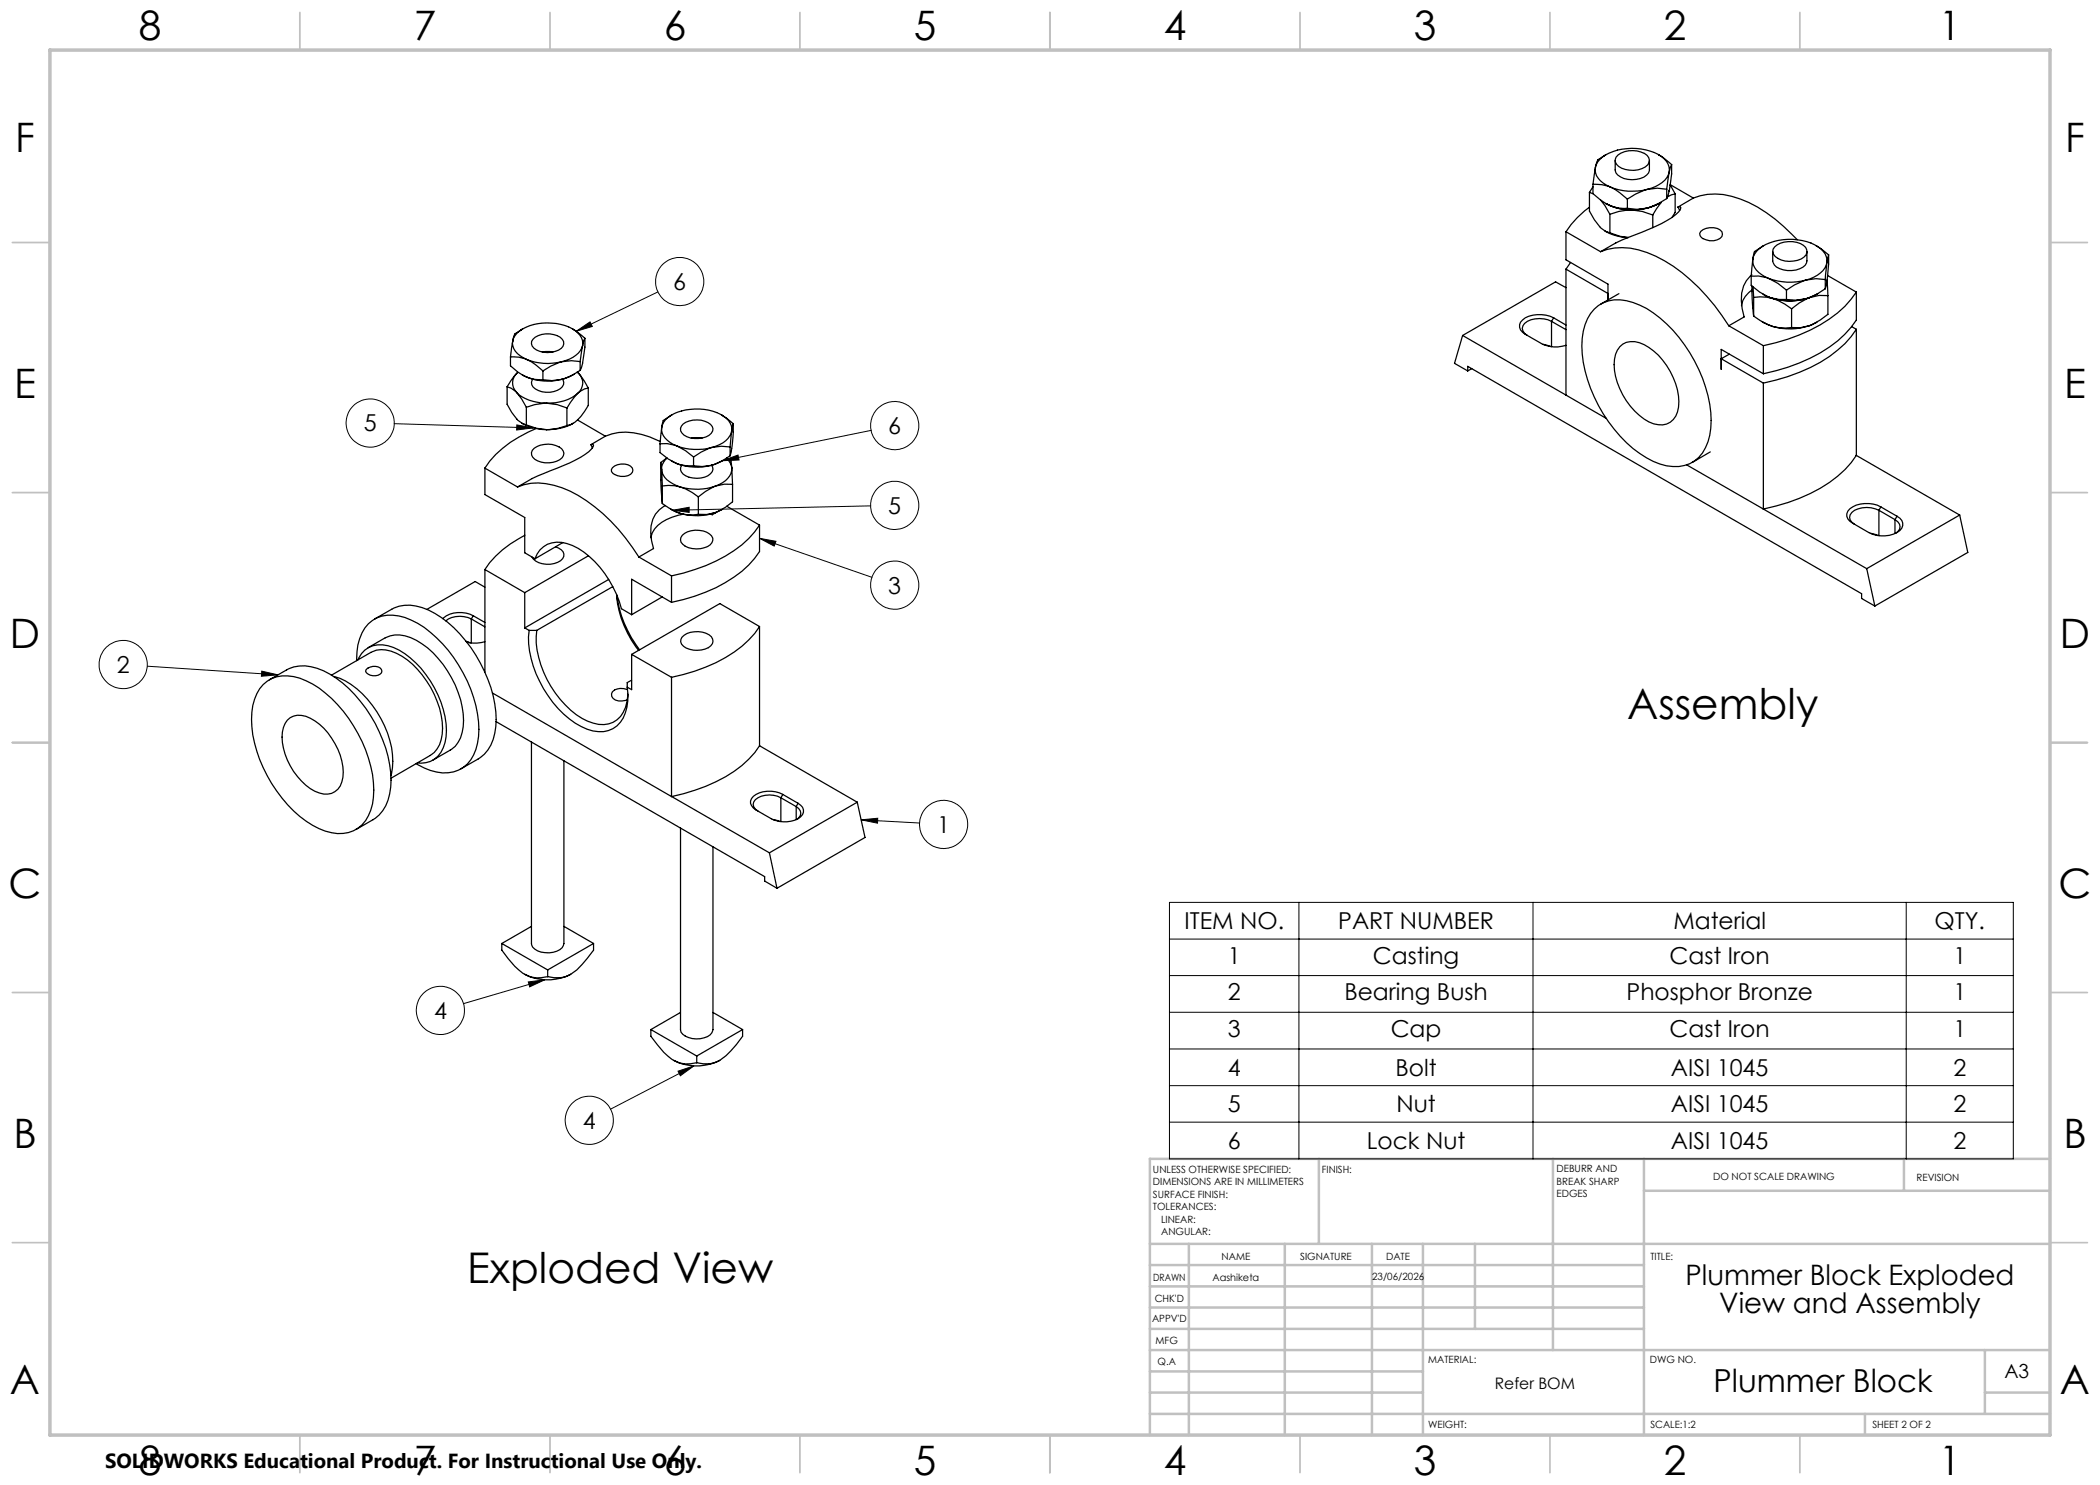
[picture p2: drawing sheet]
<svg xmlns="http://www.w3.org/2000/svg" width="420mm" height="297mm" viewBox="0 0 420 297" stroke-linecap="round" stroke-linejoin="round" font-family="sans-serif">
<g fill="none" stroke="#000" stroke-width=".25">
<path d="M317.9 38.5v3.7a8.3 8.3 0 0 0 3.2 4.1l.9 .3M317.9 38.5l.7 .2M318.6 36.9v1.8l1.5 1.3 2 1.1M318.6 36.9a7.9 7.9 0 0 1 3.5 .5M318.6 37.4l-.7 1.1M319.1 33.5a3.8 3.8 0 0 0 3 3.9M319.1 33.5a4.7 4.7 0 0 1 3.6-3.2 11.4 11.4 0 0 1 9.6 1 3.2 3.2 0 0 1 1.5 3.2M319.1 33.5l-.5 3.4M321.2 30.9l-.4 .3a2.45 2.45 0 0 0-1.7 2.3M322.1 37.4a11.5 11.5 0 0 0 7.3 .5M322.1 37.4l1.9 1.2 1.5 1.2M323 32.1v1.9a2.42 2.42 0 0 0 2.6 1.9 4.3 4.3 0 0 0 4.1-1.3l.2-.5v-2"/>
<path d="M323.6 31a5.1 5.1 0 0 1 5.8 .1 1.4 1.4 0 0 1-.4 2.3 4.9 4.9 0 0 1-5.7-.5 1.29 1.29 0 0 1 .3-1.9zM325.5 39.8v1.9M329.4 37.9l-2.3 .9-1.6 1M331.7 30.9l2.6 2M333.3 37.8l-1.8-.2-2.1 .3M333.3 39.7l-1.6 1-2.3 .9M333.3 37.8v1.9M333.8 34.5a5.5 5.5 0 0 1-4.4 3.4M333.8 34.5l-.5 3.3M333.9 38l-.1 .3M334 37l1 1.8M334 36.9l4.7 2.7"/>
<path d="M334.3 32.9v1.9l-.2 1.6-.3 1.8-.5 1.5M334.3 32.9l-.5 1.6M335 38.8l-1.5 .6M335 38.8v3.7l-.6 .9M338.7 39.6a13.3 13.3 0 0 1 11 .9 33.1 33.1 0 0 1 9.7 7.4M338.7 39.6l-3.1 1.8M313.2 46.4v5.6l8.4 4.8v3.2M313.2 53.8v25.2M313.2 46.4l6.9 3.9M313.2 53.8l8.4 4.9M313.2 57.5l-2.1-1.1-18.6 10.7M314.1 52.5l-.9 1.3"/>
<path d="M317.9 41.4a18.1 18.1 0 0 0-4.7 5M320.1 50.3a13.2 13.2 0 0 1 11.1 1 37 37 0 0 1 14.6 13.9M320.1 40l.9 1.1 1 1.8M321 46.2l1.6 .8 1.7 .4 1.3 .2M321.1 40.7l1 .4M321.3 40.8l.5 .2a10.4 10.4 0 0 0 4.4 1M322 46.6l2 .7 1.6 .2M322 42.9v3.7M322.1 41.1a6.5 6.5 0 0 0 3.4 .6M322.1 41.1a12.2 12.2 0 0 0 7.3 .5M323.8 58.7l-3.7 2.1M326.2 42l-2.5 .3-1.7 .6"/>
<path d="M326.2 42l2.3 .3 2.1 .7M329.4 41.6l-2 .3-1.9-.2M330.6 43v2.5M331.7 40.7l-2.3 .9M331.7 40.7l-1.7 .7a10.7 10.7 0 0 1-3.8 .6M332.1 40.5l-.4 .2M332.2 40.5l-1.6 2.5M335.6 41.4l.4-.1 .2 .2a3.4 3.4 0 0 1-1.8 2 60.6 60.6 0 0 1-10 4.5l-4.3 2.3M335.6 41.4l.4 .7M340.1 46.3a3.2 3.2 0 0 1 4.3 .1 1.15 1.15 0 0 1-1 1.6 3.1 3.1 0 0 1-3.4-.9l-.1-.4zM350.2 55.2v1.9l1.7 1.3 1.9 1M350.2 55.2h1.5l2.1 .5"/>
<path d="M350.4 57.2v2.9l.3 3.1M350.4 58a4.8 4.8 0 0 0-2.1 3.1M350.4 55a5.8 5.8 0 0 0-2.1 5.1l.1 1.7 .4 1.6-3 1.8M350.6 51.8a5.3 5.3 0 0 1 4.2-3.5 11.2 11.2 0 0 1 9.4 1.5 3 3 0 0 1 1.2 2.7M350.6 51.8a3.6 3.6 0 0 0 2.4 3.5l.8 .4M350.6 51.8l-.4 3.4M350.6 57.4l.1 2.1M350.7 59.5a9.3 9.3 0 0 1 3.8 .2M350.7 59.5v3.7M352.4 49.4l-1.5 .9-.3 1.5M352.6 58.8l1.2 .6M352.7 49.1l-.3 .2"/>
<path d="M353.8 55.7a12 12 0 0 0 7.4 .3M353.8 55.7l1.8 1 1.7 1.3M353.8 59.4l2 .5h1.5M353.8 59.4a12 12 0 0 0 7.4 .4M353.8 59.4l.7 .3M354.5 50.3v1.9a1.87 1.87 0 0 0 1.4 1.5 5 5 0 0 0 5.2-.7l.3-.8v-1.9M354.5 59.7l2.5 1.2 1.3 .9M354.9 49.4a4.9 4.9 0 0 1 6.2 .1 1.5 1.5 0 0 1-.8 2.3 4.6 4.6 0 0 1-5.6-1l-.2-.5 .1-.5zM357.3 58v1.9M361.2 59.8l-2 .2-1.9-.1M361.2 56l-2.3 1-1.6 1M361.9 59.5l-2.1 1.1-1.5 1.2"/>
<path d="M361.9 59.5a12.1 12.1 0 0 1-7.4 .2M363.2 49.1l.1 .1M363.3 49.2l2.4 1.8M363.5 58.7l-2.3 1.1M365.1 55.9l-1.9-.2-2 .3M365.1 57.7l-1.7 1.1-2.2 1M365.1 55.9v1.8M365.4 52.5a5.1 5.1 0 0 1-4.2 3.5M365.4 52.5l-.3 3.4M365.4 56.2l-.3 1.5M365.4 56.2l-.1 .3M365.4 56l.2 3.1"/>
<path d="M365.5 55.1l5.8 3.3M365.6 59.1h-1.8l-1.9 .4M365.6 59.1v3.8l-1.5 1.1-2.2 1.1M365.7 51l-.3 1.5M365.7 51v1.8l-.3 3.4M371.3 58.4a22.9 22.9 0 0 1-11.4 8.6l-2.3 .8-4.9 1.3M371.3 58.4v5.6a22.9 22.9 0 0 1-11.4 8.6l-2.3 .8-4.9 1.4M101.4 77.4l1.5-2.3 .6-.6a2.67 2.67 0 0 0-.1 4M101.4 77.4v3.5a7.6 7.6 0 0 0 3.1 3.8l.8 .3M101.4 77.4l.8 .2 1.2 .9M102.1 71.4v1.8l1.4 1.2 1.8 1M102.1 71.4a6.4 6.4 0 0 1 3.2 .5"/>
<path d="M102.6 68.2a3.2 3.2 0 0 0 2 3.3l.7 .4M102.6 68.2a4.4 4.4 0 0 1 3.3-3 11.2 11.2 0 0 1 9.1 .9 3.1 3.1 0 0 1 1.5 3M102.6 68.2l-.5 3.2M103.4 78.5a8.5 8.5 0 0 0 5.9 2.1M103.4 78.5l1 1.3 .9 1.7M104.2 66l-1.2 .7-.4 1.5M104.5 75l.8 .4M104.6 65.8l-.4 .2M105.3 71.9a11.4 11.4 0 0 0 7 .5M105.3 71.9l1.9 1.1 1.4 1.2M105.3 75.4a7 7 0 0 0 3.3 .5M105.3 75.4a11.4 11.4 0 0 0 7 .5"/>
<path d="M106.5 75.8a1.28 1.28 0 0 0 .6 2 4.5 4.5 0 0 0 5.4-.4 1.19 1.19 0 0 0 0-1.6M106.6 67.8a4.5 4.5 0 0 1 5.9 .1 1.36 1.36 0 0 1-.8 2.1 4.5 4.5 0 0 1-5.3-.8l-.1-.9zM108.4 70.4l.7-.1 1.5 .1M108.6 74.2v1.7M112.3 75.9l-1.9 .2-1.8-.2M112.3 72.4l-2.2 .8-1.5 1M114.5 65.8l2.5 1.9M114.9 74.8l-1 .5-1.6 .6M115.5 74.4l.2 .2M115.5 78.7a9 9 0 0 1-6.2 1.9M115.5 78.7l-2.1 2.9M115.7 74.6a2.64 2.64 0 0 1-.2 4.1"/>
<path d="M115.7 74.6l1.1 1.6 .9 1.4M116 72.3l-1.7-.2-2 .3M116 74.1l-1.5 .9-2.2 .9M116 72.3v1.8M116.5 69.1a5.2 5.2 0 0 1-4.2 3.3M116.5 69.1l-.5 3.2M117 67.7v1.7l-.5 3.2-.5 1.5M117 67.7l-.5 1.4M117.7 77.6l-.8 .2-1.4 .9M117.7 77.6v3.5l-1.5 2.2-.7 .7M292.5 67.1l-1.6 5.6 2.6 1.5M292.5 67.1l28.7 16.6"/>
<path d="M293.5 74.2v-.9l78.8 45.4v1l2.7 1.5M294.4 73.7l-.9 .5M308.6 68.9l1.5 .4M310.3 64.3a5.2 5.2 0 0 0-5.4 .4 1.41 1.41 0 0 0 .6 2.4M310.3 64.3l2.9 1.6M310.3 64.3v5.1M310.7 63.6a6.1 6.1 0 0 0-6.2 .4 1.65 1.65 0 0 0 .5 2.8l3.3 1.9a6.3 6.3 0 0 0 4.9 .4M310.7 63.6l2.5 1.4M310.7 63.6l-.4 .7M318.8 61.8a7.1 7.1 0 0 1 7.8-1.3 22 22 0 0 1 10.3 8.5 26.6 26.6 0 0 1 5.3 16.6 8.5 8.5 0 0 1-4.2 7.1 9.4 9.4 0 0 1-8.7-1.1 28.4 28.4 0 0 1-12.9-22.4 10.3 10.3 0 0 1 2.4-7.4zM324 69.4a4 4 0 0 1 4.8-.5 13.8 13.8 0 0 1 6.9 12.6 3.6 3.6 0 0 1-5 3.3 13.2 13.2 0 0 1-7.2-8.3 8.4 8.4 0 0 1 0-6.4zM344.2 73.9v-4l8.5 4.9"/>
<path d="M345.8 65.2l6.9 3.9M345.9 70.8l-1.7 1 8.5 4.8M350.7 63.2l1.4 .9 2.4 1.2M352.5 64.4l2 .9M352.7 69.1v5.7M352.7 76.6v25.2M354.5 65.3l1.3 .2h2.5M358.3 61.8v3.7M361.9 65.1l-1.8 .4h-1.8M361.9 65.1a12.1 12.1 0 0 1-7.4 .2M363.4 64.4l-1.5 .7M370.3 65.3l1 .6"/>
<path d="M371.3 65.9a23.2 23.2 0 0 1-11.4 8.6l-2.3 .8-4.9 1.3M371.3 65.9v25.2M97 93.6v5.3l8 4.6v7.1l2 1.2M97 93.6l6.5 3.8M103.5 97.4a11.6 11.6 0 0 1 8.9 .1 31.7 31.7 0 0 1 14.1 12l1.3 1.9M104.3 84.6l.3 .1a10 10 0 0 0 4.7 1.2M105.3 85l1.9 .7 2.1 .2M105.3 81.5v3.5M106.9 89.6a4.8 4.8 0 0 1 5.4 .1 1.29 1.29 0 0 1-.3 2.2 4.6 4.6 0 0 1-5.5-.5 1.24 1.24 0 0 1 .4-1.8zM107.2 85.7a21.8 21.8 0 0 0-10.2 7.9M109.3 80.6l-2.3 .3-1.7 .6M109.3 80.6l2.1 .3 2 .7"/>
<path d="M113.4 85.1l-1.7 .6-2.4 .2M113.4 81.6v3.5M114.6 84.7a9.7 9.7 0 0 1-5.3 1.2M115.5 84l-1.3 .9-.8 .2M115.5 84l5.6 3.2M118.2 88.9h.3l.2 .1a3.4 3.4 0 0 1-1.7 1.9 57.2 57.2 0 0 1-9.4 4.3l-4.1 2.2M118.2 88.9l.3 .7M121.1 87.2a11.6 11.6 0 0 1 8.8 .2l2.1 .9M121.1 87.2l-2.9 1.7M122.5 93.6a2.92 2.92 0 0 1 4 0 1.1 1.1 0 0 1-.9 1.5 3 3 0 0 1-3.3-.8v-.4zM132 88.8v1.7l1.6 1.3 1.8 .9M132 88.8l1.4-.1 2 .5"/>
<path d="M132.2 92.5v3.5l.3 4.7M132.2 92.5l.1 1.4M132.3 85.5a4.8 4.8 0 0 1 4-3.3 10.4 10.4 0 0 1 8.9 1.4 2.96 2.96 0 0 1 1.1 2.6M132.3 85.5a3.8 3.8 0 0 0 3.1 3.7M132.3 85.5l-.3 3.3M132.3 93.9a3.6 3.6 0 0 0 2.3 2.9l1.5 .6M132.3 93.9l.2 3.3M132.5 97.2a8.3 8.3 0 0 1 3.6 .2M132.5 97.2v3.5M133.4 91.6a2.95 2.95 0 0 0-1.1 2.3M133.4 91.6l-1.2 .9M134.1 83.2l-1.5 .9-.3 1.4"/>
<path d="M134.3 92.2l1.1 .5M134.4 83l-.3 .1M135.4 89.2a11.4 11.4 0 0 0 6.9 .3M135.4 89.2l1.7 .9 1.6 1.3M135.4 92.7l1.9 .5h1.4M135.4 92.7a11.8 11.8 0 0 0 6.9 .4M136.1 97.4l2.3 1.1 1.3 .9M136.3 93.1a1.36 1.36 0 0 0 .9 2.1 4.8 4.8 0 0 0 4.9-.4 1.14 1.14 0 0 0 .2-1.7M136.6 84.8a4.8 4.8 0 0 1 5.5 .1 1.27 1.27 0 0 1-.3 2.2 4.7 4.7 0 0 1-5.4-.5 1.22 1.22 0 0 1 .2-1.8zM138.3 87.6l1.1-.1 1 .1M138.7 91.4v1.8M139.7 99.4v3.5"/>
<path d="M142.3 93.1l-1.9 .2-1.7-.1M142.3 89.5l-2.1 .9-1.5 1M143.1 97.2l-2 1.1-1.4 1.1M143.1 97.2a11.5 11.5 0 0 1-7 .2M144.3 83h.1M144.4 83.1l2.2 1.6M144.6 92.1l-2.3 1M145.3 91.6a3.2 3.2 0 0 1 1.1 2M145.3 91.6l.9 .6 .2 1.4M146 89.4l-1.7-.2-2 .3M146 91.2l-1.5 .9-2.2 1M146 89.4v1.8"/>
<path d="M146.3 86.2a4.8 4.8 0 0 1-4 3.3M146.3 86.2l-.3 3.2M146.4 93.6a4.1 4.1 0 0 1-3.3 3.6M146.4 93.6l.1 3.3M146.5 96.9l-1.6-.1-1.8 .4M146.5 96.9v3.5l-1.4 1.1-2 1M146.6 84.7a20.4 20.4 0 0 1-.6 6.5M146.6 84.7l-.3 1.5M337.4 93l35.9 20.7M342.1 90.4l-3.6 2.1M371.3 91.1a23 23 0 0 1-11.4 8.6l-2.3 .8-4.9 1.3M371.3 91.1l20.6 11.9"/>
<path d="M97 113.9v20.5M97 113.9l8 4.6M97 117.4l-2-1.1-9.6 5.6M105 107.1a20.1 20.1 0 0 0-8 6.8M105 118.5v7.1M107 111.8a4.8 4.8 0 0 1 6.4-3.1 16.7 16.7 0 0 1 9.2 8.7l1.3 2.9 .4 1.4 2 1.2M111.1 109.4a1.9 1.9 0 0 1 1.6 1.9 3.4 3.4 0 0 1-3.4 1.6 3.4 3.4 0 0 1-2.9-1.5M112.6 108.5l-5.6 3.3M117.7 111.2l-12.7 7.3M121.7 115.9l-16.7 9.7M122.6 117.3l-15.2 8.8M123.3 118.9a19.9 19.9 0 0 0 4.4 11.2"/>
<path d="M123.4 119.1a22.1 22.1 0 0 0 4.5 10.9M127.8 111.4l6.5 3.8M132.5 100.7l1.3 .9 2.3 1.1M132.5 119.4l-6.2 3.5M133.1 101.1a5.4 5.4 0 0 0-3 5.5l.2 1.6 .4 1.5-2.9 1.7M134.1 101.8l2 .9M134.3 115.2v5.3M136.1 102.7l2.4 .3 1.2-.1M136.5 107.1a4.5 4.5 0 0 1 5.8 .1 1.39 1.39 0 0 1-.8 2.1 4.5 4.5 0 0 1-5.3-.9v-.9zM136.7 102.8a9.3 9.3 0 0 0-5.8 3l-.4 .8-.3 1M142 102.8l.5 .1M142.2 102.7l.3 .2"/>
<path d="M143.1 102.5l-1.8 .4h-1.6M143.1 102.5a11.5 11.5 0 0 1-7 .2M143.3 102.5l-.8 .4M144.5 101.9l-1.4 .6M145.3 101.2l6.6 3.8M151.9 105a23.8 23.8 0 0 1-12.9 8.9l-4.7 1.3M151.9 105v5.3a20.6 20.6 0 0 1-8.7 7.2 38.7 38.7 0 0 1-8.9 3M352.7 101.8h.1M373.3 113.7l1.7 7.5M374.1 106.7l1.5 .4M375.8 102.1a5.2 5.2 0 0 0-5.4 .4 1.42 1.42 0 0 0 .5 2.4M375.8 102.1l3.2 1.8"/>
<path d="M375.8 102.1v5M376.2 101.4a6 6 0 0 0-6.2 .4 1.65 1.65 0 0 0 .5 2.8l3.2 1.9a6 6 0 0 0 6.3-.4 1.67 1.67 0 0 0-.6-2.8M376.2 101.4l3.2 1.9M376.2 101.4l-.4 .7M379 103.9a1.45 1.45 0 0 1 1 1.3 1.45 1.45 0 0 1-.8 1.4M379 103.9v2.8M379.4 103.3l-.4 .6M391.9 103l1.7 7.5-18.6 10.7M391.9 103l-18.6 10.7M52.6 136.9a7.3 7.3 0 0 1 8.6-.7 23.5 23.5 0 0 1 10.4 10.6 22.5 22.5 0 0 1 2.9 14 7 7 0 0 1-4.8 5.7 10.4 10.4 0 0 1-8.5-2.3 27.6 27.6 0 0 1-10.8-18.8 10.8 10.8 0 0 1 2.2-8.5zM53.9 136l3.4-2a7.8 7.8 0 0 1 7.4 .2 25.4 25.4 0 0 1 11.9 13.8 18.3 18.3 0 0 1 1 12 7 7 0 0 1-3 3.9l-3.4 2M66.3 135l7.9-4.5a5.4 5.4 0 0 1 5.1 .2 18.3 18.3 0 0 1 8.9 12.3 8.9 8.9 0 0 1-.8 6.8l-.5 .7-.9 .6-7.8 4.5"/>
<path d="M66.7 135.3a14.3 14.3 0 0 1 7.8 5.8 17.8 17.8 0 0 1 3.8 13.6l-.1 .4M71.3 132.1a10.4 10.4 0 0 1 2.4-7.3 7.3 7.3 0 0 1 8.6-.8 24 24 0 0 1 10.3 10.6 23.2 23.2 0 0 1 3.1 12.7 7.9 7.9 0 0 1-4 6.7 9.3 9.3 0 0 1-8.5-1.3M71.6 132a4.8 4.8 0 0 1 6-2.9 15.9 15.9 0 0 1 8.5 7.1 18.3 18.3 0 0 1 3.1 11.2 5.4 5.4 0 0 1-4 5.1l-1.7 .1M73.4 133.8a2.17 2.17 0 0 1 2.9 .1 .79 .79 0 0 1-.7 1.1 2.08 2.08 0 0 1-2.5-.7zM73.6 129.5l3.4-1.9a6.2 6.2 0 0 1 6.3 .5 20.1 20.1 0 0 1 9.4 16 6.4 6.4 0 0 1-2.7 5.9l-3.4 2M74.9 123.8l3.5-2a7.8 7.8 0 0 1 7.3 .2 25.4 25.4 0 0 1 11.9 13.9 18.3 18.3 0 0 1 1 12 7 7 0 0 1-3 3.9l-3.4 2M93.2 128.3l.9 .3M94.3 123.8a4.9 4.9 0 0 0-5.1 .4M94.3 123.8l2.7 1.6M94.3 123.8v4.8M94.7 123.2a5.6 5.6 0 0 0-6.2 .5M94.7 123.2l2.3 1.3"/>
<path d="M94.7 123.2l-.4 .6M97 128.3a6.5 6.5 0 0 1-3.7 .1M98.5 138.6l35.8 20.7M105 125.6l.8 .5M105.8 126.1a19.4 19.4 0 0 0 3.8 13 16.4 16.4 0 0 0 9 7.1 5.4 5.4 0 0 0 6.8-4.7l.2-2.7-.2-1.4M105.8 126.1h1.6M107.4 126.1a18.4 18.4 0 0 0 3.7 12.5 15.4 15.4 0 0 0 7.6 6 4.9 4.9 0 0 0 6.7-4.2l.2-1.6M125.5 137.9a2.76 2.76 0 0 0-3 .5 1.22 1.22 0 0 0 0 1.3 1.22 1.22 0 0 0 1.2 .5l1.7-.2M126.3 130.9v7l-.9-.5M126.3 130.9l8 4.6M126.3 136l-.9 .5v.9M134.3 135.5v23.8"/>
<path d="M134.3 120.5l-8-4.7v7.1M136.4 127.5a4.6 4.6 0 0 1 5.9-.2 1.39 1.39 0 0 1-.6 2.2 4.6 4.6 0 0 1-5.4-.7l-.2-.4zM151.9 125.3a23.7 23.7 0 0 1-12.9 8.9l-4.7 1.3M151.9 125.3v23.9M151.9 125.3l-7.9-4.6-17.7 10.2M57.5 144a3.6 3.6 0 0 1 4.6-.4 13.1 13.1 0 0 1 6.5 11.9 3.4 3.4 0 0 1-4.7 3.1 12.3 12.3 0 0 1-6.9-7.8 7.4 7.4 0 0 1 .5-6.8zM99.2 144.3l53.7 31v.9l2.5 1.5M106.3 148.4v40.3a2.54 2.54 0 0 0 2.7 1.8 3.5 3.5 0 0 0 3.7-1.4l.1-.4v-36.6M134.3 159.3h.1M134.3 159.3l19.6 11.3M151.9 149.2a21.4 21.4 0 0 1-10.8 8.1l-4.4 1.4-2.4 .6M151.9 149.2l19.5 11.2"/>
<path d="M156.2 159.6a4.8 4.8 0 0 0-5.1 .3 1.34 1.34 0 0 0 .5 2.3M156.2 159.6l3 1.7M156.2 159.6v4.7M156.6 158.9a5.6 5.6 0 0 0-5.9 .4 1.57 1.57 0 0 0 .5 2.7l3.1 1.8a5.8 5.8 0 0 0 5.8-.4 1.57 1.57 0 0 0-.5-2.7M156.6 158.9l3 1.8M156.6 158.9l-.4 .7M136.1 165.6v40.3a1.37 1.37 0 0 0 1 1.3 4.4 4.4 0 0 0 5.3-.7l.2-.6v-36.5M153.9 170.6l1.5 7.1M154.6 163.9l1.4 .4M159.2 161.3a1.39 1.39 0 0 1 1 1.2 1.39 1.39 0 0 1-.8 1.4M159.2 161.3v2.6M159.6 160.7l-.4 .6"/>
<path d="M171.4 160.4l1.6 7.1-17.6 10.2M171.4 160.4l-17.5 10.2M100.4 188.7v1.3a15.6 15.6 0 0 0 4.6 4.9M100.4 188.7l9.1 5.3M105 194.9a5.8 5.8 0 0 0 4.5 .4M105 194.9a10 10 0 0 0 9.1 0M106.3 185.3l-5.9 3.4M109.5 194v1.3M112.8 185.3l5.9 3.4M114.1 194.9a5.5 5.5 0 0 1-4.6 .4M118.7 188.7v1.3a18.3 18.3 0 0 1-4.6 4.9M118.7 188.7l-9.2 5.3"/>
<path d="M130.2 205.9v1.4a15.6 15.6 0 0 0 4.6 4.8M130.2 205.9l9.1 5.3M134.8 212.1a5.8 5.8 0 0 0 4.5 .4M134.8 212.1a10 10 0 0 0 9.1 0M136.1 202.5l-5.9 3.4M139.3 211.2v1.3M142.6 202.5l5.9 3.4M143.9 212.1a5.9 5.9 0 0 1-4.6 .4M148.5 205.9v1.4a18.3 18.3 0 0 1-4.6 4.8M148.5 205.9l-9.2 5.3"/>
</g>
<g fill="none" stroke="#000" stroke-width=".2">
<path d="M131.6 58.4l-16.3 7.8M115.3 66.2l2.7-1.8 .5 .9zM78.8 84.7l27.8 .9M103.4 85l3.2 .6-3.3 .4zM144.5 92.1l3.1-1.1 .2 1zM174.2 86.1l-29.7 6M134.5 102.1l3.3-.6v1zM151.9 107.7l3.3 .6-.4 .9zM151.9 107.7l22.5 7.8M174.1 101.2l-39.6 .9M29.5 133.2l26.1 1.8M52.4 134.2l3.2 .8-3.3 .3z"/>
<path d="M172.2 164l3.3-.3v.9zM172.2 164l11.7 .6M105.7 196.4l3.2-.4-3 1.4zM108.9 196l-16.2 4.7M233.9 180.5h168.8v51.3h-168.8zM233.9 187.8h168.8M233.9 195.1h168.8M259.8 180.5v51.3M306.6 180.5v51.3M381.2 180.5v51.3M135.6 214.2l3.2-1-2.7 2zM138.8 213.2l-16.7 8.6"/>
<path d="M233.9 202.5h168.8M233.9 209.8h168.8M233.9 217.1h168.8M233.9 224.4h168.8"/>
<circle cx="135.9" cy="56.3" r="4.8"/>
<circle cx="74.1" cy="84.6" r="4.8"/>
<circle cx="178.9" cy="85.1" r="4.8"/>
<circle cx="178.9" cy="117" r="4.8"/>
<circle cx="178.9" cy="101.1" r="4.8"/>
<circle cx="24.6" cy="132.9" r="4.8"/>
<circle cx="188.7" cy="164.9" r="4.8"/>
<circle cx="88.1" cy="202.1" r="4.8"/>
<circle cx="117.8" cy="224" r="4.8"/>
</g>
<g fill="none" stroke="#c0c0c0" stroke-width=".35">
<path d="M60 2.5v7.5M110 2.5v7.5M160 2.5v7.5M210 2.5v7.5M260 2.5v7.5M310 2.5v7.5M360 2.5v7.5M2.5 48.5h7.5M410 48.5h7.5M2.5 98.5h7.5M410 98.5h7.5M2.5 148.5h7.5"/>
<path d="M410 148.5h7.5M2.5 198.5h7.5M410 198.5h7.5M2.5 248.5h7.5M410 248.5h7.5M60 287v7.5M110 287v7.5M160 287v7.5M210 287v7.5M260 287v7.5M310 287v7.5M360 287v7.5"/>
</g>
<g fill="none" stroke="#c0c0c0" stroke-width=".5">
<path d="M263.8 231.8v17M310.6 231.8v38.2M328.8 231.8v55.2M328.8 238.2h81.2M380.8 231.8v6.4M410 231.8h-180v55.2M230 248.8h180M230 257.3h98.8M230 253h98.8M237.8 248.8v38.2M257 248.8v38.2M274.4 248.8v38.2"/>
<path d="M284.6 248.8v38.2M295 248.8v17M230 265.8h98.8M230 261.5h98.8M230 278.5h54.6M230 274.3h54.6M230 270h180M397 278.5h13M397 270v12.8M230 282.8h180M373 282.8v4.2"/>
</g>
<path d="M10 10h400v277h-400z" fill="none" stroke="#c0c0c0" stroke-width=".7"/>
<path d="M115.3 66.2l2.7-1.8 .5 .9zM103.4 85l3.2 .6-3.3 .4zM144.5 92.1l3.1-1.1 .2 1zM134.5 102.1l3.3-.6v1zM151.9 107.7l3.3 .6-.4 .9zM52.4 134.2l3.2 .8-3.3 .3zM172.2 164l3.3-.3v.9zM105.7 196.4l3.2-.4-3 1.4zM135.6 214.2l3.2-1-2.7 2z" fill="#000"/>
<g font-size="8.5">
<text x="325.4" y="143.9">Assembly</text>
<text x="93.4" y="256.6">Exploded View</text>
</g>
<g font-size="8.1">
<text x="27.7" y="8">8</text>
<text x="82.7" y="8">7</text>
<text x="132.7" y="8">6</text>
<text x="182.7" y="8">5</text>
<text x="232.7" y="8">4</text>
<text x="282.7" y="8">3</text>
<text x="332.7" y="8">2</text>
<text x="387.7" y="8">1</text>
<text x="3" y="30.4">F</text>
<text x="413" y="30.4">F</text>
<text x="2.8" y="79.6">E</text>
<text x="412.8" y="79.6">E</text>
<text x="2" y="129.6">D</text>
<text x="412" y="129.6">D</text>
<text x="1.7" y="179.6">C</text>
<text x="411.7" y="179.6">C</text>
<text x="2.7" y="229.6">B</text>
<text x="412.7" y="229.6">B</text>
<text x="2" y="278.9">A</text>
<text x="412" y="278.9">A</text>
<text x="27.7" y="295">8</text>
<text x="82.7" y="295">7</text>
<text x="132.7" y="295">6</text>
<text x="182.7" y="295">5</text>
<text x="232.7" y="295">4</text>
<text x="282.7" y="295">3</text>
<text x="332.7" y="295">2</text>
<text x="387.7" y="295">1</text>
</g>
<text font-size="6.3" x="342.7" y="278.4">Plummer Block</text>
<g font-size="5.6">
<text x="337.1" y="256.9">Plummer Block Exploded</text>
<text x="343.9" y="262.6">View and Assembly</text>
</g>
<g font-size="4.7">
<text x="134.7" y="58">6</text>
<text x="72.8" y="86.3">5</text>
<text x="177.7" y="86.8">6</text>
<text x="177.7" y="102.8">5</text>
<text x="177.7" y="118.7">3</text>
<text x="23.4" y="134.6">2</text>
<text x="187.4" y="166.6">1</text>
<text x="236.9" y="185.8">ITEM NO.</text>
<text x="267.6" y="185.8">PART NUMBER</text>
<text x="334.7" y="185.8">Material</text>
<text x="386.9" y="185.8">QTY.</text>
<text x="245.6" y="192.7">1</text>
<text x="274.6" y="192.7">Casting</text>
<text x="333.9" y="192.7">Cast Iron</text>
<text x="390.7" y="192.7">1</text>
<text x="86.8" y="203.8">4</text>
<text x="245.6" y="200">2</text>
<text x="268.9" y="200">Bearing Bush</text>
<text x="325.3" y="200">Phosphor Bronze</text>
<text x="390.7" y="200">1</text>
<text x="245.6" y="207.4">3</text>
<text x="278.1" y="207.4">Cap</text>
<text x="333.9" y="207.4">Cast Iron</text>
<text x="390.7" y="207.4">1</text>
<text x="245.6" y="215.1">4</text>
<text x="279.1" y="215.1">Bolt</text>
<text x="334.2" y="215.1">AISI 1045</text>
<text x="390.7" y="215.1">2</text>
<text x="116.6" y="225.7">4</text>
<text x="245.6" y="222.4">5</text>
<text x="279.3" y="222.4">Nut</text>
<text x="334.2" y="222.4">AISI 1045</text>
<text x="390.7" y="222.4">2</text>
<text x="245.6" y="229.8">6</text>
<text x="273.3" y="229.8">Lock Nut</text>
<text x="334.2" y="229.8">AISI 1045</text>
<text x="390.7" y="229.8">2</text>
</g>
<text font-size="4.1" x="21" y="293.7">SOLIDWORKS Educational Product. For Instructional Use Only.</text>
<text font-size="3.9" x="400.9" y="275.5">A3</text>
<text font-size="3.2" x="299" y="277.9">Refer BOM</text>
<g font-size="2">
<text x="230.6" y="234.6">UNLESS OTHERWISE SPECIFIED:</text>
<text x="230.6" y="237.1">DIMENSIONS ARE IN MILLIMETERS</text>
<text x="230.6" y="239.6">SURFACE FINISH:</text>
<text x="264.4" y="234.6">FINISH:</text>
<text x="311.3" y="234.5">DEBURR AND</text>
<text x="311.3" y="237">BREAK SHARP</text>
<text x="311.3" y="239.5">EDGES</text>
<text x="342.6" y="236">DO NOT SCALE DRAWING</text>
<text x="383.3" y="236.2">REVISION</text>
<text x="230.6" y="242.1">TOLERANCES:</text>
<text x="232.2" y="244.6">LINEAR:</text>
<text x="232.2" y="247.1">ANGULAR:</text>
<text x="244.3" y="252">NAME</text>
<text x="260" y="251.9">SIGNATURE</text>
<text x="277.2" y="251.9">DATE</text>
<text x="330.1" y="251.9">TITLE:</text>
<text x="230.6" y="256.1">DRAWN</text>
<text x="242.5" y="256.1">Aashiketa</text>
<text x="274.4" y="255.9">23/06/2026</text>
<text x="230.9" y="260.3">CHK'D</text>
<text x="230.4" y="264.4">APPV'D</text>
<text x="231.1" y="268.8">MFG</text>
<text x="231.5" y="273">Q.A</text>
<text x="285.6" y="272.5">MATERIAL:</text>
<text x="330" y="272.5">DWG NO.</text>
<text x="285.6" y="285.5">WEIGHT:</text>
<text x="330.1" y="285.6">SCALE:1:2</text>
<text x="374.5" y="285.6">SHEET 2 OF 2</text>
</g>
</svg>
